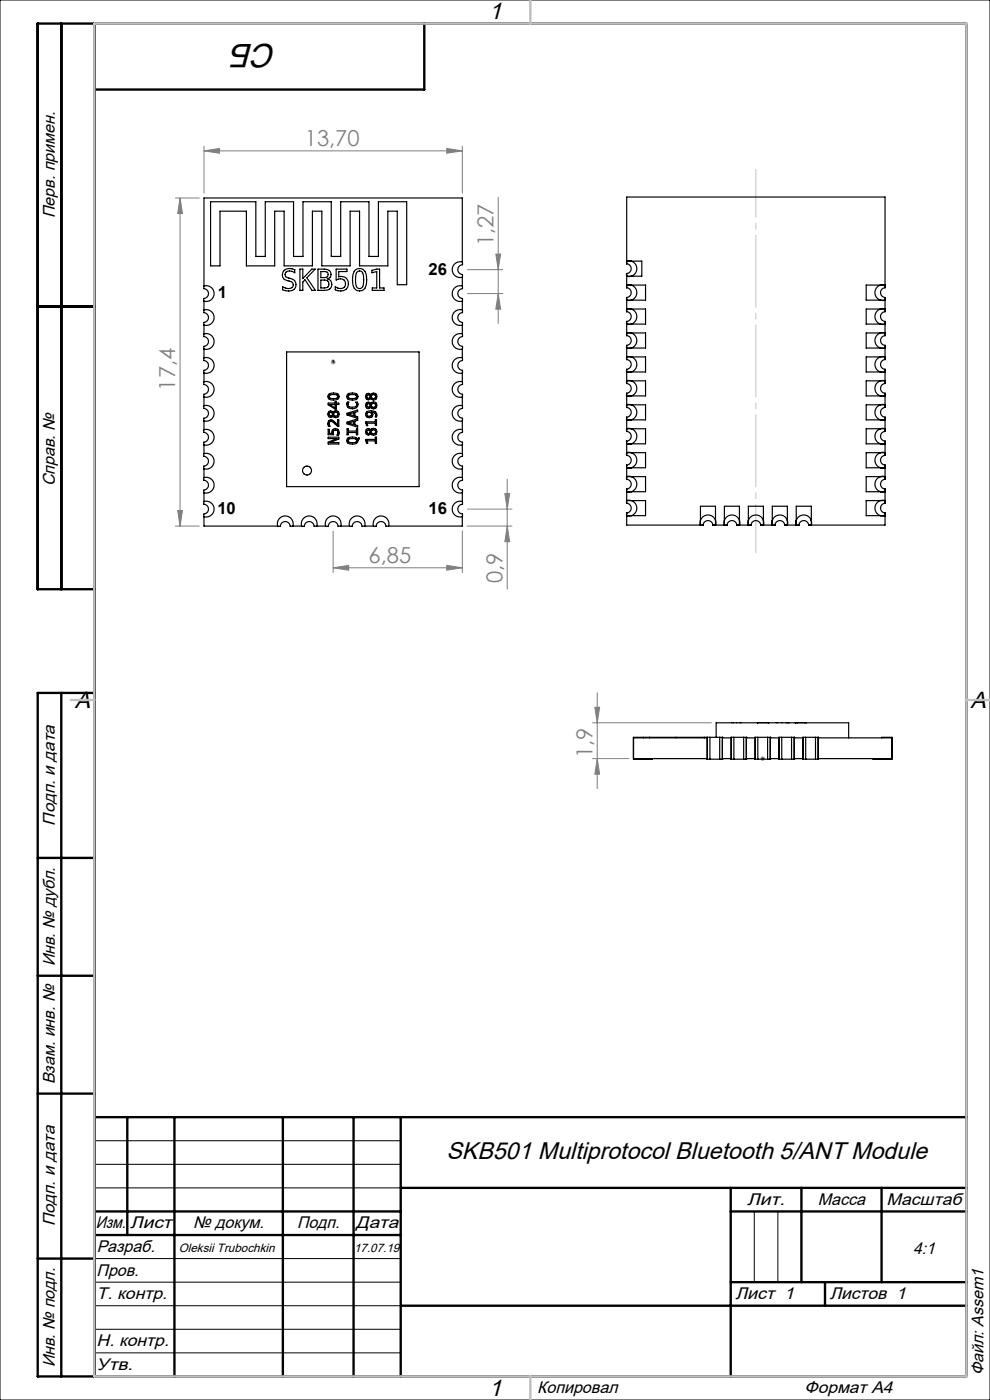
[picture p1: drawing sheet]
<svg xmlns="http://www.w3.org/2000/svg" width="210mm" height="297mm" viewBox="0 0 210 297" stroke-linecap="round" stroke-linejoin="round" font-family="sans-serif">
<path d="M70.7 76.4v.1zM70.7 76.4v.4h.2M70.8 76.8h.1zM161.8 160.9h.1M161.8 160.9h.2M162 160.9h.1" fill="none" stroke="#00f" stroke-width=".21"/>
<g fill="none" stroke="#808080" stroke-width=".21">
<path d="M43.3 32l3.3-.5v1zM43.3 31v10M43.3 32h54.8M94.8 31.5l3.3 .5-3.3 .5zM98.1 31v10M37.2 42h5.1M38.2 42l.5 3.3h-1zM38.2 42v69.6M99.1 57.2h7.6M105.2 53.9h1l-.5 3.3zM105.7 41.9v26.7M70.2 76.8h1"/>
<path d="M70.3 76.4l.7 .8M70.7 76.3v1M71 76.4l-.7 .8M99.1 62.3h7.6M105.7 62.3l.5 3.3h-1zM37.2 111.6h5.1M37.7 108.3h1l-.5 3.3zM70.7 112.7v8.8M94.8 119.9l3.3 .6-3.3 .5zM98.1 112.6v8.9M99.1 111.6h9.5M99.1 108h9.5"/>
<path d="M107.1 104.7h1l-.5 3.3zM107.6 111.6l.5 3.3h-1zM107.6 101.7v23.3M70.7 120.5l3.3-.6v1.1zM70.7 120.5h27.4M125.7 153.3h25.2M126.2 150h1l-.5 3.3zM126.7 147v20.3M125.7 160.9h7.7M126.7 160.9l.5 3.3h-1zM161.3 160.9h1M161.4 160.6l.7 .7"/>
<path d="M161.8 160.4v1M162.1 160.6l-.7 .7"/>
</g>
<path d="M0 0h210v297h-210zM20 242h65M20 247h65M20 252h65M160 257v15M165 257v15M20 267h65M20 272h65M20 277h65M20 282h65M20 287h65" fill="none" stroke="#000" stroke-width=".21"/>
<g fill="none" stroke="#000" stroke-width=".5">
<path d="M13 5v120M20 5v287M90 5v14h-70M8 65h12M20 125h-12v-120h197v287h-197v-145h12M13 147v145M8 182h12M8 207h12M8 232h12M20 237h185M27 237v25M37 237v55"/>
<path d="M60 237v55M75 237v55M85 237v55M20 257h65M85 252h120M155 252v40M155 257h50M170 252v20M187 252v20M8 267h12M20 262h65M85 277h120"/>
<path d="M155 272h50M175 272v5"/>
</g>
<path d="M160.3 35.9v81.4" fill="none" stroke="#c0c0c0" stroke-width=".21" stroke-dasharray="15.2 1.3 1.3 1.3" stroke-dashoffset="5"/>
<path d="M112.5 0v5M20 5h185v287h-185zM15 148.5h5M205 148.5h5M112.5 292v5" fill="none" stroke="#c0c0c0" stroke-width=".5"/>
<path d="M70.8 76.8h.1zM70.7 76.4v.1z" fill="#00f"/>
<g fill="#808080">
<path d="M43.3 32l3.3-.5v1zM94.8 31.5l3.3 .5-3.3 .5zM70.7 120.5l3.3-.6v1.1zM94.8 119.9l3.3 .6-3.3 .5z"/>
<path d="M38.2 42l.5 3.3h-1zM37.7 108.3h1l-.5 3.3zM105.2 53.9h1l-.5 3.3zM105.7 62.3l.5 3.3h-1zM107.1 104.7h1l-.5 3.3zM107.6 111.6l.5 3.3h-1zM126.2 150h1l-.5 3.3zM126.7 160.9l.5 3.3h-1z"/>
</g>
<g fill="none" stroke="#000" stroke-width=".25">
<path d="M44.7 42.8h9.6v11.6h2v-11.6h6v11.6h2v-11.6h6v11.6h2v-11.6h6v11.6h2v-11.6h6v17.6h-2v-15.6h-2v11.6h-6v-11.6h-2v11.6h-6v-11.6h-2v11.6h-6v-11.6h-2v11.6h-6v-11.6h-5.6v11.6h-2zM60.3 57.3a2.23 2.23 0 0 1 2.2-.1v.7a1.36 1.36 0 0 0-2 .1 .87 .87 0 0 0 1.1 1.1 1.38 1.38 0 0 1 1.1 1.7 1.38 1.38 0 0 1-1.8 .9l-1-.2v-.7a1.58 1.58 0 0 0 2.3-.1 .9 .9 0 0 0-1.1-1.1 1.28 1.28 0 0 1-1.2-.9 1.28 1.28 0 0 1 .4-1.4zM63.6 57.1h.6v2l1.9-2h.8l-1.8 1.8 1.8 2.7h-.7l-1.5-2.3-.5 .5v1.8h-.6zM67.4 57.1h1.4a1.18 1.18 0 0 1 1.4 1.1 .84 .84 0 0 1-.8 .9 1.27 1.27 0 0 1 .9 1.6 1.27 1.27 0 0 1-1.5 .9h-1.4zM68.1 57.6h.7a.65 .65 0 0 1 .8 .4 .65 .65 0 0 1-.4 .8l-1.1 .1zM68.1 59.4h.7a.85 .85 0 0 1 1 .8 .85 .85 0 0 1-1 .9h-.7zM71.3 57.1h2.3v.5h-1.7v1.1a1.59 1.59 0 0 1 2.1 1.7 1.59 1.59 0 0 1-2.4 1.3l-.5-.2v-.7a1.37 1.37 0 0 0 2.1-.2 1.17 1.17 0 0 0-.5-1.3 1.17 1.17 0 0 0-1.4 .1zM75.4 57.3a1.43 1.43 0 0 1 1.5-.2 1.43 1.43 0 0 1 .8 1.3 2.94 2.94 0 0 1-.8 3.2 1.43 1.43 0 0 1-2.1-1.3 3.9 3.9 0 0 1 .6-3zM75.8 57.6l.7-.1a1.09 1.09 0 0 1 .6 1.3v1.3a.82 .82 0 0 1-.4 1 .82 .82 0 0 1-1.1-.3 3.6 3.6 0 0 1 .2-3.2zM78.9 57.3l1.6-.2v4h1v.5h-2.5v-.5h.9v-3.5l-1 .3zM96.3 56.1a1.68 1.68 0 0 1 1.8-.5v.6a1.04 1.04 0 0 0-1 1 1.04 1.04 0 0 0 1 1v.6a1.68 1.68 0 0 1-1.9-.7 1.68 1.68 0 0 1 .1-2zM98.1 55.6v-13.6h-54.8v18.7"/>
<path d="M98.1 58.8v1.9M132.9 56v-.6a1.68 1.68 0 0 1 2.2 1.6 1.68 1.68 0 0 1-2.2 1.6v-.6M132.9 56a1.04 1.04 0 0 1 1 1 1.04 1.04 0 0 1-1 1M132.9 56v-14.2h54.8v19.2M132.9 55.4h3.2v3.2h-3.2M132.9 58v3M43.2 70.8a1.68 1.68 0 0 1 2.2 1.6 1.68 1.68 0 0 1-2.2 1.6v-.5a1.04 1.04 0 0 0 1-1.1 1.04 1.04 0 0 0-1-1zM43.2 65.8a1.68 1.68 0 0 1 2.2 1.6 1.68 1.68 0 0 1-2.2 1.6v-.6a1.04 1.04 0 0 0 1-1 1.04 1.04 0 0 0-1-1.1zM43.2 60.7a1.68 1.68 0 0 1 2.2 1.6 1.68 1.68 0 0 1-2.2 1.6v-.6a1.04 1.04 0 0 0 1-1 1.04 1.04 0 0 0-1-1.1zM43.2 75.9a1.68 1.68 0 0 1 2.2 1.6 1.68 1.68 0 0 1-2.2 1.6v-.5a1.04 1.04 0 0 0 1-1.1 1.04 1.04 0 0 0-1-1zM43.3 63.9v1.9M43.3 69v1.8"/>
<path d="M43.3 74.1v1.8M43.3 79.1v1.9M60.8 74.7h28.1v28.5h-28.1zM96.3 61.2a1.68 1.68 0 0 1 1.8-.5v.5a1.04 1.04 0 0 0-1 1.1 1.04 1.04 0 0 0 1 1v.6a1.68 1.68 0 0 1-1.9-.7 1.68 1.68 0 0 1 .1-2zM96.3 66.3a1.68 1.68 0 0 1 1.8-.5v.5a1.04 1.04 0 0 0-1 1.1 1.04 1.04 0 0 0 1 1v.6a1.68 1.68 0 0 1-1.9-.7 1.68 1.68 0 0 1 .1-2zM96.3 71.4a1.68 1.68 0 0 1 1.8-.6v.6a1.04 1.04 0 0 0-1 1 1.04 1.04 0 0 0 1 1.1v.5a1.68 1.68 0 0 1-1.9-.6 1.68 1.68 0 0 1 .1-2zM96.3 76.4a1.68 1.68 0 0 1 1.8-.5v.6a1.04 1.04 0 0 0-1 1 1.04 1.04 0 0 0 1 1.1v.5a1.68 1.68 0 0 1-1.9-.6 1.68 1.68 0 0 1 .1-2.1zM98.1 63.9v1.9M98.1 69v1.8M98.1 74.1v1.8M98.1 79.1v1.9M132.9 61v-.5a1.68 1.68 0 0 1 2.2 1.6 1.68 1.68 0 0 1-2.2 1.6v-.6"/>
<path d="M132.9 76.3v-.6a1.68 1.68 0 0 1 2.2 1.6 1.68 1.68 0 0 1-2.2 1.6v-.5M132.9 76.3a1.04 1.04 0 0 1 1 1 1.04 1.04 0 0 1-1 1.1M132.9 66.1v-.5a1.68 1.68 0 0 1 2.2 1.6 1.68 1.68 0 0 1-2.2 1.6v-.6M132.9 71.2v-.6a1.68 1.68 0 0 1 2.2 1.6 1.68 1.68 0 0 1-2.2 1.6v-.5M132.9 71.2a1.04 1.04 0 0 1 1 1 1.04 1.04 0 0 1-1 1.1M132.9 61a1.04 1.04 0 0 1 1 1.1 1.04 1.04 0 0 1-1 1M132.9 66.1a1.04 1.04 0 0 1 1 1.1 1.04 1.04 0 0 1-1 1M132.9 75.7h4v3.2h-4M132.9 70.6h4v3.2h-4M132.9 65.6h4v3.2h-4M132.9 60.5h4v3.2h-4M132.9 63.1v3"/>
<path d="M132.9 68.2v3M132.9 73.3v3M132.9 78.4v3M187.7 76.3l.1-.6a1.68 1.68 0 0 0-2.2 1.6 1.68 1.68 0 0 0 2.2 1.6l-.1-.5M187.7 71.2l.1-.6a1.68 1.68 0 0 0-2.2 1.6 1.68 1.68 0 0 0 2.2 1.6l-.1-.5M187.7 66.1l.1-.5a1.68 1.68 0 0 0-2.2 1.6 1.68 1.68 0 0 0 2.2 1.6l-.1-.6M187.7 61l.1-.5a1.68 1.68 0 0 0-2.2 1.6 1.68 1.68 0 0 0 2.2 1.6l-.1-.6M187.7 61a1.04 1.04 0 0 0-.9 1.1 1.04 1.04 0 0 0 .9 1M187.7 76.3a1.04 1.04 0 0 0-.9 1 1.04 1.04 0 0 0 .9 1.1M187.7 71.2a1.04 1.04 0 0 0-.9 1 1.04 1.04 0 0 0 .9 1.1M187.7 66.1a1.04 1.04 0 0 0-.9 1.1 1.04 1.04 0 0 0 .9 1M187.7 75.7h-4v3.2h4"/>
<path d="M187.7 60.5h-4v3.2h4M187.7 65.6h-4v3.2h4M187.7 70.6h-4v3.2h4M187.7 63.1v3M187.7 68.2v3M187.7 73.3v3M187.7 78.4v3M43.2 91.2a1.68 1.68 0 0 1 2.2 1.6 1.68 1.68 0 0 1-2.2 1.6v-.6a1.04 1.04 0 0 0 1-1 1.04 1.04 0 0 0-1-1.1zM43.2 81a1.68 1.68 0 0 1 2.2 1.6 1.68 1.68 0 0 1-2.2 1.6v-.6a1.04 1.04 0 0 0 1-1 1.04 1.04 0 0 0-1-1zM43.2 86.1a1.68 1.68 0 0 1 2.2 1.6 1.68 1.68 0 0 1-2.2 1.6v-.6a1.04 1.04 0 0 0 1-1 1.04 1.04 0 0 0-1-1.1zM43.2 96.2a1.68 1.68 0 0 1 2.2 1.6 1.68 1.68 0 0 1-2.2 1.6v-.5a1.04 1.04 0 0 0 1-1.1 1.04 1.04 0 0 0-1-1zM43.3 84.2v1.9"/>
<path d="M43.3 89.3v1.9M43.3 94.4v1.8M43.3 99.5v1.8M69.6 91.1h.3v.8h.5a.82 .82 0 0 1 1-1 .82 .82 0 0 1 .5 1.3l-.4 .1a.57 .57 0 0 0 0-1 .57 .57 0 0 0-.9 .5l.2 .4h-1.2zM69.6 92.8h2.3v.3l-1.9 .8h1.9v.3h-2.3v-.4l1.9-.8h-1.9zM69.6 85.5h1.5v-.3h.3v.3h.5v.3h-.5v1h-.3l-1.5-.9zM69.6 83.8a1.69 1.69 0 0 1 2.3 0 .84 .84 0 0 1-.2 .9 .84 .84 0 0 1-1 .2 1.02 1.02 0 0 1-1.1-.5zM69.7 87.4l.6-.2 .3 .4a.68 .68 0 0 1 1.1-.3 .68 .68 0 0 1 0 1.1 .68 .68 0 0 1-1.1-.3 .6 .6 0 0 1-.8 .4 .6 .6 0 0 1-.2-.9zM69.7 89.3a.94 .94 0 0 1 1.4 .3l.5 .5v-1h.3v1.3h-.3l-.3-.3a1.18 1.18 0 0 0-1.4-.6l-.1 .3 .2 .6h-.3l-.2-.6zM69.9 85.8h1.2v.7zM69.9 83.9a1.27 1.27 0 0 1 1.8 .2v.1a1.46 1.46 0 0 1-1.9 0zM73.6 91h.3v.5h1.7v-.5h.3v1.2h-.3v-.4h-1.7v.4h-.3z"/>
<path d="M73.6 87.7l2.3-.7v.3l-.6 .2v.8l.6 .1v.3l-2.3-.6zM73.6 89.5l2.3-.6v.3l-.6 .1v.8l.6 .2v.3l-2.3-.7zM73.6 83.8a1.69 1.69 0 0 1 2.3 0 .84 .84 0 0 1-.2 .9 .84 .84 0 0 1-1 .2 1.02 1.02 0 0 1-1.1-.5zM73.6 93.1a1.73 1.73 0 0 1 2.3 0l.2-.3 .2 .3-.4 .3a.7 .7 0 0 1-.7 .8 1.47 1.47 0 0 1-1.6-.4zM73.7 85.3h.3a.67 .67 0 0 0-.1 .9 .67 .67 0 0 0 .8 .2h.5a.61 .61 0 0 0 .3-1.1h.3a.96 .96 0 0 1-.1 1.1 .96 .96 0 0 1-1 .3 .99 .99 0 0 1-1.2-.9zM73.9 87.9l1.1-.4v.7zM73.9 89.7l1.1-.3v.7zM73.9 83.9a1.27 1.27 0 0 1 1.8 .2v.1a1.46 1.46 0 0 1-1.9 0zM73.9 93.2a1.27 1.27 0 0 1 1.8 .3v.1a1.46 1.46 0 0 1-1.9 0zM77.6 93.2h2v-.4h.3v1.2h-.3v-.5h-1.7l.1 .5h-.3zM77.6 89.5h2v-.5h.3v1.3h-.3v-.5h-1.7l.1 .5h-.3zM77.7 83.6l.6-.1 .3 .4a.68 .68 0 0 1 1.1-.3 .68 .68 0 0 1 0 1.1 .68 .68 0 0 1-1.1-.3 .6 .6 0 0 1-.8 .3 .6 .6 0 0 1-.2-.9z"/>
<path d="M77.7 85.5l.6-.1 .3 .3a.68 .68 0 0 1 1.1-.2 .68 .68 0 0 1 0 1 .68 .68 0 0 1-1.1-.2 .6 .6 0 0 1-.8 .3 .6 .6 0 0 1-.2-.9zM77.7 91.1l.6-.1 .3 .3a.68 .68 0 0 1 1.1-.2 .68 .68 0 0 1 0 1 .68 .68 0 0 1-1.1-.2 .6 .6 0 0 1-.8 .3 .6 .6 0 0 1-.2-.9zM77.8 87.3a1.29 1.29 0 0 1 2.1 .8v.3h-.3a.72 .72 0 0 0-.1-.7 .72 .72 0 0 0-.7-.3 .69 .69 0 0 1 .2 1 .69 .69 0 0 1-1 .1l-.3-.2-.2-.4zM77.9 87.6a.5 .5 0 0 1 .8-.1 .5 .5 0 0 1 0 .8 .5 .5 0 0 1-.8-.1l-.1-.3zM96.3 81.5a1.68 1.68 0 0 1 1.8-.5v.6a1.04 1.04 0 0 0-1 1 1.04 1.04 0 0 0 1 1v.6a1.68 1.68 0 0 1-1.9-.7 1.68 1.68 0 0 1 .1-2zM96.3 86.6a1.68 1.68 0 0 1 1.8-.5v.5a1.04 1.04 0 0 0-1 1.1 1.04 1.04 0 0 0 1 1v.6a1.68 1.68 0 0 1-1.9-.7 1.68 1.68 0 0 1 .1-2zM96.3 91.7a1.68 1.68 0 0 1 1.8-.5v.5a1.04 1.04 0 0 0-1 1.1 1.04 1.04 0 0 0 1 1v.6a1.68 1.68 0 0 1-1.9-.7 1.68 1.68 0 0 1 .1-2zM96.3 96.8a1.68 1.68 0 0 1 1.8-.6v.6a1.04 1.04 0 0 0-1 1 1.04 1.04 0 0 0 1 1.1v.5a1.68 1.68 0 0 1-1.9-.6 1.68 1.68 0 0 1 .1-2zM98.1 84.2v1.9M98.1 89.3v1.9M98.1 94.4v1.8M98.1 99.5v1.8"/>
<path d="M132.9 81.4v-.6a1.68 1.68 0 0 1 2.2 1.6 1.68 1.68 0 0 1-2.2 1.6v-.6M132.9 86.4v-.5a1.68 1.68 0 0 1 2.2 1.6 1.68 1.68 0 0 1-2.2 1.6v-.6M132.9 86.4a1.04 1.04 0 0 1 1 1.1 1.04 1.04 0 0 1-1 1M132.9 96.6v-.6a1.68 1.68 0 0 1 2.2 1.6 1.68 1.68 0 0 1-2.2 1.6v-.5M132.9 96.6a1.04 1.04 0 0 1 1 1 1.04 1.04 0 0 1-1 1.1M132.9 81.4a1.04 1.04 0 0 1 1 1 1.04 1.04 0 0 1-1 1M132.9 91.5v-.5a1.68 1.68 0 0 1 2.2 1.6 1.68 1.68 0 0 1-2.2 1.6v-.6M132.9 91.5a1.04 1.04 0 0 1 1 1.1 1.04 1.04 0 0 1-1 1M132.9 83.4v3M132.9 88.5v3M132.9 93.6v3M132.9 98.7v3"/>
<path d="M132.9 80.8h4v3.2h-4M132.9 85.9h4v3.2h-4M132.9 91h4v3.2h-4M132.9 96h4v3.2h-4M187.7 86.4l.1-.5a1.68 1.68 0 0 0-2.2 1.6 1.68 1.68 0 0 0 2.2 1.6l-.1-.6M187.7 86.4a1.04 1.04 0 0 0-.9 1.1 1.04 1.04 0 0 0 .9 1M187.7 96.6l.1-.6a1.68 1.68 0 0 0-2.2 1.6 1.68 1.68 0 0 0 2.2 1.6l-.1-.5M187.7 91.5l.1-.5a1.68 1.68 0 0 0-2.2 1.6 1.68 1.68 0 0 0 2.2 1.6l-.1-.6M187.7 91.5a1.04 1.04 0 0 0-.9 1.1 1.04 1.04 0 0 0 .9 1M187.7 81.4l.1-.6a1.68 1.68 0 0 0-2.2 1.6 1.68 1.68 0 0 0 2.2 1.6l-.1-.6M187.7 96.6a1.04 1.04 0 0 0-.9 1 1.04 1.04 0 0 0 .9 1.1M187.7 81.4a1.04 1.04 0 0 0-.9 1 1.04 1.04 0 0 0 .9 1"/>
<path d="M187.7 80.8h-4v3.2h4M187.7 85.9h-4v3.2h4M187.7 91h-4v3.2h4M187.7 96h-4v3.2h4M187.7 83.4v3M187.7 88.5v3M187.7 93.6v3M187.7 98.7v3M43.2 106.4a1.68 1.68 0 0 1 2.2 1.6 1.68 1.68 0 0 1-2.2 1.6v-.6a1.04 1.04 0 0 0 1-1 1.04 1.04 0 0 0-1-1zM43.2 101.3a1.68 1.68 0 0 1 2.2 1.6 1.68 1.68 0 0 1-2.2 1.6v-.5a1.04 1.04 0 0 0 1-1.1 1.04 1.04 0 0 0-1-1zM43.3 109.6v2h16.2a1.04 1.04 0 0 1 1-1 1.04 1.04 0 0 1 1 1h3a1.04 1.04 0 0 1 1.1-1 1.04 1.04 0 0 1 1 1h3a1.04 1.04 0 0 1 1.1-1 1.04 1.04 0 0 1 1 1h3a1.04 1.04 0 0 1 1-1 1.04 1.04 0 0 1 1.1 1h3a1.04 1.04 0 0 1 1-1 1.04 1.04 0 0 1 1.1 1h16.2v-2M43.3 104.5v1.9"/>
<path d="M58.9 111.6a1.68 1.68 0 0 1 1.6-2.1 1.68 1.68 0 0 1 1.6 2.1M64 111.6a1.68 1.68 0 0 1 1.6-2.1 1.68 1.68 0 0 1 1.6 2.1M69.1 111.6a1.68 1.68 0 0 1 1.6-2.1 1.68 1.68 0 0 1 1.6 2.1M74.1 111.6a1.68 1.68 0 0 1 1.6-2.1 1.68 1.68 0 0 1 1.6 2.1M79.2 111.6a1.68 1.68 0 0 1 1.6-2.1 1.68 1.68 0 0 1 1.6 2.1M96.3 101.8a1.68 1.68 0 0 1 1.8-.5v.6a1.04 1.04 0 0 0-1 1 1.04 1.04 0 0 0 1 1.1v.5a1.68 1.68 0 0 1-1.9-.6 1.68 1.68 0 0 1 .1-2.1zM96.3 106.9a1.68 1.68 0 0 1 1.8-.5v.6a1.04 1.04 0 0 0-1 1 1.04 1.04 0 0 0 1 1v.6a1.68 1.68 0 0 1-1.9-.7 1.68 1.68 0 0 1 .1-2zM98.1 104.5v1.9M132.9 101.7v-.6a1.68 1.68 0 0 1 2.2 1.6 1.68 1.68 0 0 1-2.2 1.6v-.5M132.9 106.8v-.6a1.68 1.68 0 0 1 2.2 1.6 1.68 1.68 0 0 1-2.2 1.6v-.6M132.9 101.7a1.04 1.04 0 0 1 1 1 1.04 1.04 0 0 1-1 1.1M132.9 106.8a1.04 1.04 0 0 1 1 1 1.04 1.04 0 0 1-1 1"/>
<path d="M132.9 108.8v2.6h16.2M132.9 103.8v3M132.9 101.1h4v3.2h-4M132.9 106.2h4v3.2h-4M148.6 107.4h3.2v4a1.68 1.68 0 0 0-1.6-2.2 1.68 1.68 0 0 0-1.6 2.2zM149.1 111.4a1.04 1.04 0 0 1 1.1-1 1.04 1.04 0 0 1 1 1M149.1 111.4h.1M151.2 111.4h.1M151.2 111.4h3M153.7 107.4h3.2v4a1.68 1.68 0 0 0-1.6-2.2 1.68 1.68 0 0 0-1.6 2.2zM154.2 111.4a1.04 1.04 0 0 1 1.1-1 1.04 1.04 0 0 1 1 1M154.2 111.4h.1"/>
<path d="M156.3 111.4h3M156.3 111.4h.1M158.7 107.4h3.2v4a1.68 1.68 0 0 0-1.6-2.2 1.68 1.68 0 0 0-1.6 2.2zM159.3 111.4h.1M159.3 111.4a1.04 1.04 0 0 1 1-1 1.04 1.04 0 0 1 1.1 1M161.4 111.4h3M161.4 111.4h.1M163.8 107.4h3.2v4a1.68 1.68 0 0 0-1.6-2.2 1.68 1.68 0 0 0-1.6 2.2zM164.4 111.4a1.04 1.04 0 0 1 1-1 1.04 1.04 0 0 1 1.1 1M164.4 111.4h.1M166.5 111.4h3M166.5 111.4h.1"/>
<path d="M168.9 107.4h3.2v4a1.68 1.68 0 0 0-1.6-2.2 1.68 1.68 0 0 0-1.6 2.2zM169.5 111.4a1.04 1.04 0 0 1 1-1 1.04 1.04 0 0 1 1 1M169.5 111.4h.1M171.5 111.4h.1M187.7 101.7l.1-.6a1.68 1.68 0 0 0-2.2 1.6 1.68 1.68 0 0 0 2.2 1.6l-.1-.5M187.7 101.7a1.04 1.04 0 0 0-.9 1 1.04 1.04 0 0 0 .9 1.1M187.7 106.8l.1-.6a1.68 1.68 0 0 0-2.2 1.6 1.68 1.68 0 0 0 2.2 1.6l-.1-.6M187.7 106.8a1.04 1.04 0 0 0-.9 1 1.04 1.04 0 0 0 .9 1M187.7 108.8v2.6h-16.2M187.7 101.1h-4v3.2h4M187.7 106.2h-4v3.2h4M187.7 103.8v3"/>
<path d="M136.5 156.4h-2.2v4.7h1.1M136.5 156.4v.1M136.5 156.4h13.4M137.8 156.4v.1M143.4 156.4v.1M149.4 156.4v.1M149.9 156.4h.1M149.9 156.4v.1M150 156.5h-15.6v4.4h15.6M150 156.4h.6M150 156.4v4.7M150.6 156.4h2.1"/>
<path d="M150.6 156.4v4.7M151.9 156.4v-3.1h28.1v3.2M152.7 156.4h.5M152.7 156.4v4.7M153.2 156.4l.1 .1M153.2 156.4v4.7M155.1 156.5h-1.9v4.4h1.9M155.1 156.4l-.1 .1M155.1 156.4h.6M155.1 156.4v4.7M155.3 153.3h.1M155.6 153.3h.1"/>
<path d="M155.7 156.4h2M155.7 156.4v4.7M156.2 153.3h.1M156.9 153.3h.1M157.2 153.3h.1M157.7 156.4h.6M157.7 156.4v4.7M158.3 156.4l.1 .1M158.3 156.4v4.7M158.3 156.5h1.9v4.4h-1.9M160.2 156.4l-.1 .1M160.2 156.4h.5"/>
<path d="M160.2 156.4v4.7M160.7 153.3h.1M160.7 156.4h2.1M160.7 156.4v4.7M162.8 156.4h.6M162.8 156.4v4.7M162.9 153.3h.1M163 153.3h.1M163.1 153.3h.1M163.4 156.4l.1 .1M163.4 156.4v4.7M163.4 156.5h1.9"/>
<path d="M164.7 153.3h.1M165 153.3h.1M165.3 156.4l-.1 .1M165.3 156.4h.5M165.3 156.4v4.7M165.8 156.4h2.1M165.8 156.4v4.7M165.9 153.3h.1M166.8 153.3h.1M167.1 153.3h.1M167.4 153.3h.1M167.9 156.4h.6"/>
<path d="M167.9 156.4v4.7M168.5 156.4v.1M168.5 156.4v4.7M168.5 156.5h1.8M168.7 153.3h.1M168.9 153.3h.1M169.1 153.3h.1M170.3 156.4v.1M170.3 156.4h.6M170.3 156.4v4.7M170.7 153.3h.1M170.9 156.4h2.1"/>
<path d="M170.9 156.4v4.7M171 153.3h.1M171.1 153.3h.1M173 156.4h.5M173 156.4v4.7M173.5 156.4l.1 .1M173.5 156.4v4.7M173.6 156.5h15.6M187 156.5v-.1h2.2v4.7h-1M135.4 160.9v.2M138.4 160.9v.2h-3M149.9 160.9l.1 .2"/>
<path d="M150 161.1h.6M150.6 161.1h.1M150.6 161.1h2.1M152.7 161.1h.1M152.7 161.1h.5M153.3 160.9l-.1 .2M155 160.9l.1 .2M155.1 161.1h.6M155.7 161.1h.1M155.7 161.1h2M157.7 161.1h.1M157.7 161.1h.6"/>
<path d="M158.4 160.9l-.1 .2M160.1 160.9l.1 .2M160.2 161.1h.5M160.7 161.1h.1M160.8 161.1h2M162.8 161.1h.1M162.8 161.1h.6M163.4 160.9h1.9M163.5 160.9l-.1 .2M165.2 160.9l.1 .2M165.3 161.1h.5M165.8 161.1h.1"/>
<path d="M165.8 161.1h2.1M167.9 161.1h.1M167.9 161.1h.6M168.5 160.9h1.8M168.5 160.9v.2M170.3 160.9v.2M170.3 161.1h.6M170.9 161.1h.1M170.9 161.1h2.1M173 161.1h.1M173 161.1h.5M173.6 160.9h15.6"/>
<path d="M173.6 160.9l-.1 .2M185.2 160.9v.2h3M188.2 160.9v.2"/>
<circle cx="65.1" cy="99.8" r=".95"/>
<circle cx="70.2" cy="87.9" r=".38"/>
<circle cx="71.2" cy="87.9" r=".45"/>
<circle cx="78.2" cy="86" r=".38"/>
<circle cx="78.2" cy="91.6" r=".38"/>
<circle cx="78.2" cy="84.1" r=".38"/>
<circle cx="79.2" cy="91.6" r=".45"/>
<circle cx="79.2" cy="86" r=".45"/>
<circle cx="79.2" cy="84.1" r=".45"/>
</g>
<text font-size="7.1" x="58.7" y="9.3" transform="rotate(-180 58.7 9.3)">СБ</text>
<text font-size="5.1" x="94.7" y="245.8">SKB501 Multiprotocol Bluetooth 5/ANT Module</text>
<g font-size="5">
<text x="103.7" y="4.1">1</text>
<text x="15.9" y="150.1">A</text>
<text x="205.9" y="150.1">A</text>
<text x="103.7" y="296.1">1</text>
</g>
<g font-size="4.7" fill="#808080">
<text x="64.7" y="31">13,70</text>
<text x="104.7" y="52.2" transform="rotate(-90 104.7 52.2)">1,27</text>
<text x="37.2" y="82.8" transform="rotate(-90 37.2 82.8)">17,4</text>
<text x="78.2" y="119.4">6,85</text>
<text x="106.6" y="123.7" transform="rotate(-90 106.6 123.7)">0,9</text>
<text x="125.7" y="160.8" transform="rotate(-90 125.7 160.8)">1,9</text>
</g>
<g font-size="3.6">
<text x="11.6" y="46.3" transform="rotate(-90 11.6 46.3)">Перв. примен.</text>
<text x="11.6" y="103.2" transform="rotate(-90 11.6 103.2)">Справ. №</text>
<text x="11.6" y="175.1" transform="rotate(-90 11.6 175.1)">Подп. и дата</text>
<text x="11.6" y="205" transform="rotate(-90 11.6 205)">Инв. № дубл.</text>
<text x="11.6" y="230" transform="rotate(-90 11.6 230)">Взам. инв. №</text>
<text x="158.5" y="255.6">Лит.</text>
<text x="173.5" y="255.6">Масса</text>
<text x="188.1" y="255.6">Масштаб</text>
<text x="11.6" y="260.1" transform="rotate(-90 11.6 260.1)">Подп. и дата</text>
<text x="20.3" y="260.6">Изм.</text>
<text x="27.6" y="260.6">Лист</text>
<text x="41" y="260.6">№ докум.</text>
<text x="63" y="260.6">Подп.</text>
<text x="75.5" y="260.6">Дата</text>
<text x="20.5" y="265.6">Разраб.</text>
<text x="193.7" y="266.1">4:1</text>
<text x="20.5" y="270.6">Пров.</text>
<text x="20.5" y="275.6">Т. контр.</text>
<text x="156" y="275.6">Лист 1</text>
<text x="176" y="275.6">Листов 1</text>
<text x="20.5" y="285.6">Н. контр.</text>
<text x="11.6" y="290" transform="rotate(-90 11.6 290)">Инв. № подл.</text>
<text x="20.5" y="290.6">Утв.</text>
<text x="208.6" y="291.8" transform="rotate(-90 208.6 291.8)">Файл: Assem1</text>
<text x="113.9" y="295.6">Копировал</text>
<text x="170.7" y="295.6">Формат А4</text>
</g>
<g font-size="3.5">
<text x="90.9" y="58.4">26</text>
<text x="46.2" y="63.3">1</text>
<text x="46.1" y="109.1">10</text>
<text x="90.9" y="109.1">16</text>
</g>
<g font-size="2.6">
<text x="37.9" y="265.5">Oleksii Trubochkin</text>
<text x="75.1" y="265.5">17.07.19</text>
</g>
</svg>
